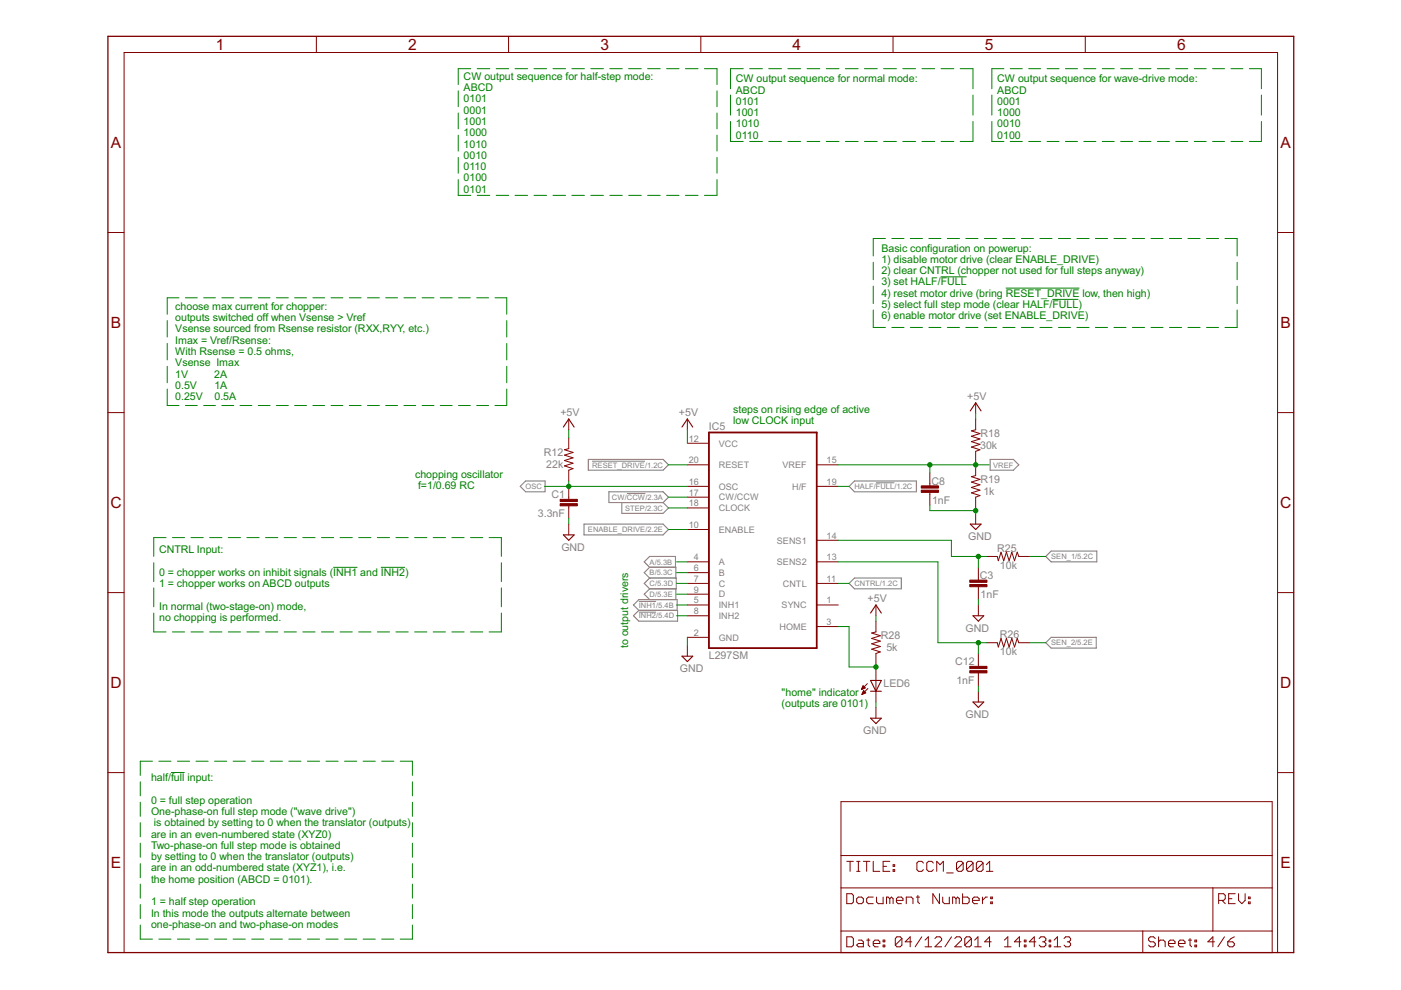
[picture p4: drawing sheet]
<svg xmlns="http://www.w3.org/2000/svg" width="297mm" height="210mm" viewBox="0 0 297 210" stroke-linecap="round" stroke-linejoin="round" font-family="sans-serif">
<g fill="none" stroke="#808080" stroke-width=".23">
<path d="M124.7 97.4h15.9l1.1 1.2-1.1 1.1h-15.9zM209.9 97.4h5l1.1 1.2-1.1 1.1h-5zM110.3 103.1l1.1-1.1h4.2v2.3h-4.2zM123.8 111.1h16.8l1.1 1.2-1.1 1.1h-16.8zM129.1 104.3h11.5l1.1 1.1-1.1 1.2h-11.5zM131.8 106.6v2.2h8.8l1.1-1.1-1.1-1.1M181.2 102h13.1v2.3h-13.1l-1.2-1.2zM221.7 118l1.2-1.2h9.6v2.3h-9.6zM135.4 129.4l-1.1-1.1 1.1-1.2h8.2v2.3M135.4 129.4h8.3v2.3h-8.3l-1.1-1.1zM137.7 124.8l-1.1 1.2 1.1 1.1M137.7 122.6h5.7v2.2h-5.7"/>
<path d="M137.7 120.3h5.6v2.3M137.7 122.6l-1.1 1.1 1.1 1.1M137.7 120.3l-1.1 1.1 1.1 1.2M137.7 120.3l-1.1-1.2 1.1-1.1h5.5v2.3M143.3 124.8v2.3M180 123.7l1.2-1.1h9.9v2.2h-9.9zM221.7 136.3l1.2-1.2h9.5v2.3h-9.5z"/>
</g>
<path d="M125.5 97.8h11.3M132.9 104.6h3.9M185.7 102.4h3.9M135.4 127.5h3.7M135.4 129.8h3.7" fill="none" stroke="#808080" stroke-width=".21"/>
<path d="M150.3 91.7h22.9v45.7h-22.9z" fill="none" stroke="#800000" stroke-width=".38"/>
<g fill="none" stroke="#800000" stroke-width=".21">
<path d="M67.1 7.7v3.4M107.8 7.7v3.4M148.6 7.7v3.4M189.3 7.7v3.4M230.1 7.7v3.4M22.9 49.3h3.4M270.9 49.3h3.4M22.9 87.5h3.4M120.6 92.8v2.3l-.9 .3 1.8 .5-1.8 .6 1.8 .6-1.8 .5 1.8 .6-1.8 .6 1.8 .6-.9 .3v2.3M120.6 88.8v2.3M145.7 98.6h4.6M145.7 94h4.6"/>
<path d="M145.7 88.8v2.3M173.2 98.6h4.5M206.9 88.8v2.3l-.9 .3 1.8 .5-1.8 .6 1.8 .6-1.8 .5 1.8 .6-1.8 .6 1.8 .6-.9 .3v2.3M206.9 85.4v2.3M206.9 98.6v2.2l-.9 .3 1.8 .5-1.8 .6 1.8 .6-1.8 .6 1.8 .5-1.8 .6 1.8 .6-.9 .3v2.3M270.9 87.5h3.4M120.6 103.1v2.8M120.6 107.3v2.7M120.6 111.1v2.3M145.7 112.3h4.6M145.7 119.1h4.6M145.7 103.1h4.6"/>
<path d="M145.7 105.4h4.6M145.7 107.7h4.6M173.2 119.1h4.5M173.2 114.6h4.5M173.2 103.1h4.5M197.1 100.3v2.7M197.1 104.4v2.7M206.9 108.8v2.3M209.1 118h2.3l.3 .9 .5-1.8 .6 1.8 .6-1.8 .6 1.8 .5-1.8 .6 1.8 .6-1.8 .3 .9h2.3M22.9 125.6h3.4M145.7 128.3h4.6M145.7 135.1h4.6"/>
<path d="M145.7 121.4h4.6M145.7 123.7h4.6M145.7 130.6h4.6M145.7 126h4.6M145.7 136.8v2.3M173.2 128.3h4.5M173.2 132.8h4.5M173.2 123.7h4.5M185.7 131.7v2.3l-.9 .2 1.8 .6-1.8 .6 1.8 .5-1.8 .6 1.8 .6-1.8 .5 1.8 .6-.9 .4v2.2M185.7 128.3v2.3M207.4 120.3v2.7M207.4 124.4v2.7"/>
<path d="M207.4 128.3v2.3M207.4 138.6v2.7M209.1 136.3h2.3l.3 .9 .5-1.8 .6 1.8 .6-1.8 .6 1.8 .5-1.8 .6 1.8 .6-1.8 .3 .9h2.3M270.9 125.6h3.4M182.7 146.1h.1M182.7 146h.4M182.8 145.9h.5M182.8 147.2h.1M182.8 145.8h.6M182.8 147.1h.4M182.9 145.7h.4M182.9 147h.5"/>
<path d="M182.9 145.6h.3M182.9 146.9h.6M182.9 145.5h.2M183 146.7h.4M183 145.4l.4 .5-.8 .3zM183 146.6h.3M183 146.5h.2M183.1 146.4l-.3 .8M183.1 146.4l.5 .5-.8 .3M183.1 146.4h.1M183.9 144.9l-1.3 1.3M184 146l-1.2 1.2"/>
<path d="M185.7 142v6.8M185.7 150v2.3M207.4 142.7v2.7M207.4 146.6v2.2M22.9 163.8h3.4M178.3 170h91.4v32h-91.4zM270.9 163.8h3.4M178.3 188.3h91.4M178.3 197.4h91.4M178.3 181.4h91.4M179.5 189.5h1.1l.3 .3v1.4l-.3 .4h-1.1zM179.5 198.6h1.1l.3 .4v1.4l-.3 .3h-1.1z"/>
<path d="M179.5 182.6h1.4M180.2 182.6v2.1M181.6 190.5l.4-.3h.7l.3 .3v.7l-.3 .4h-.7l-.4-.4zM181.6 182.6h.7M181.6 184.7h.7M182 199.3h.7l.3 .4v1h-1l-.4-.3 .4-.4h1M182 182.6v2.1M183 182.6h1.4M183.7 199.3h.7M183.7 182.6v2.1M184.1 199v1.4l.3 .3M185.1 182.6v2.1h1.4"/>
<path d="M185.1 190.2h-1l-.4 .3v.7l.4 .4h1M185.8 190.2v1l.4 .4h1v-1.4M187.2 199.3h.4v.4h-.4zM187.2 183.7h.8M188.7 190.5l.3-.3 .4 .3v1.1M188.7 182.6h-1.5v2.1h1.5M188.7 190.5l-.4-.3h-.3v1.4M188.7 190.5v1.1M189.4 183.3h.3v.4h-.3zM189.4 184.4h.3v.3h-.3zM190.1 190.9h1.4v-.4l-.4-.3h-.7l-.3 .3v.7l.3 .4h.7M191.2 199v1.4l-.3 .3h-.7l-.4-.3"/>
<path d="M191.2 199l-.3-.4h-.7l-.4 .4v1.4M191.2 199l-1.4 1.4M192.2 191.6v-1.4h1l.4 .3v1.1M193.3 199.7h-1.4l1.1-1.1v2.1M194.3 190.2h.7M194.6 189.8v1.4l.4 .4M195.4 198.6l-1.4 2.1M195.8 183l-.4-.4h-.7l-.3 .4v1.4l.3 .3h.7l.4-.3M196.1 199.3l.7-.7v2.1M197.9 183l-.4-.4h-.7l-.3 .4v1.4l.3 .3h.7l.4-.3M198.2 199l.4-.4h.7l.3 .4v.3l-1.4 1.4h1.4M198.6 184.7v-2.1l.7 .7 .7-.7v2.1"/>
<path d="M199.2 189.5v2.1l-1.4-2.1v2.1M199.9 190.2v1l.3 .4h1.1v-1.4M200.7 185.1h1.4M201.7 198.6l-1.4 2.1M202.4 199l.4-.4h.7l.4 .4v.3l-1.5 1.4h1.5M202.7 190.5l-.4-.3h-.3v1.4M202.7 190.5v1.1M202.7 190.5l.3-.3 .4 .3v1.1M204.1 189.5v2.1h1l.4-.4v-.7l-.4-.3h-1M204.2 183l-.3-.4h-.7l-.4 .4v1.4M204.2 183v1.4l-.3 .3h-.7l-.4-.3M204.2 183l-1.4 1.4"/>
<path d="M206 199v1.4l-.4 .3h-.7l-.3-.3M206 199l-.4-.4h-.7l-.3 .4v1.4M206 199l-1.4 1.4M206.2 190.9h1.4v-.4l-.4-.3h-.7l-.3 .3v.7l.3 .4h.7M206.3 183l-.3-.4h-.7l-.4 .4v1.4M206.3 183v1.4l-.3 .3h-.7l-.4-.3M206.3 183l-1.4 1.4M206.7 199.3l.6-.7v2.1M208.3 190.2v1.4M208.4 183l-.3-.4h-.7l-.4 .4v1.4M208.4 183v1.4l-.3 .3h-.7l-.4-.3M208.4 183l-1.4 1.4"/>
<path d="M209.1 184.7h1.4M209.1 183.3l.7-.7v2.1M209.3 190.2h-.3l-.7 .7M210.1 191.2h.3v.4h-.3zM210.1 190.2h.3v.3h-.3zM210.2 199.7h-1.4l1-1.1v2.1M213 199.3l.7-.7v2.1M216.5 199.7h-1.4l1-1.1v2.1M217.2 199.3h.3v.4h-.3zM219.6 199.7h-1.4l1.1-1.1v2.1M220.3 199l.4-.4h.7l.3 .4v.3l-.3 .4M221 199.7h.4"/>
<path d="M221.4 199.7l.3 .3v.4l-.3 .3h-.7l-.4-.3M222.4 199.3h.4v.4h-.4zM223.5 199.3l.7-.7v2.1M225.6 199l.4-.4h.7l.3 .4v.3l-.3 .4M226.3 199.7h.4M226.7 199.7l.3 .3v.4l-.3 .3h-.7l-.4-.3M242.3 197.4v4.6M244.9 199l-.3-.4h-.7l-.4 .4v.3l.4 .4h.7l.3 .3v.4l-.3 .3h-.7l-.4-.3M245.6 199.7l.4-.4h.7l.3 .4v1M245.6 198.6v2.1M251.9 199.3h.7M252.3 199v1.4l.3 .3"/>
<path d="M253.3 199.3h.4v.4h-.4zM257.2 188.3v9.1M257.5 199.7h-1.4l1.1-1.1v2.1M258.4 190.9h1l.4-.4v-.7l-.4-.3h-1v2.1M259.1 190.9l.7 .7M259.6 198.6l-1.4 2.1M260.3 199.7h1.1l.3 .3v.4l-.3 .3h-.7l-.4-.3zM260.5 190.5h.7M261.7 198.6l-.7 .4-.7 .7M261.9 189.5h-1.4v2.1h1.4M262.6 189.5v1.4l.7 .7 .7-.7v-1.4M264.7 191.2h.3v.4h-.3z"/>
<path d="M264.7 190.2h.3v.3h-.3zM26.3 202v-190.9h244.6v190.9M185.1 200h1.4v-.3l-.3-.4h-.7l-.4 .4v.7l.4 .3h.7M187.2 200.4h.4v.3h-.4zM196.1 200.7h1.4M206.7 200.7h1.3M213 200.7h1.4M217.2 200.4h.3v.3h-.3zM222.4 200.4h.4v.3h-.4zM223.5 200.7h1.4M247.7 200h1.4v-.3l-.3-.4h-.7l-.4 .4v.7l.4 .3h.7M249.9 200h1.3v-.3l-.3-.4h-.7l-.3 .4v.7l.3 .3h.7"/>
<path d="M253.3 200.4h.4v.3h-.4z"/>
</g>
<path d="M119.4 90.6l1.2-1.8 1.1 1.8M144.6 90.6l1.1-1.8 1.2 1.8M205.7 87.1l1.2-1.7 1.1 1.7M119.4 113.4h2.3l-1.1 1.2zM205.7 111.1h2.3l-1.1 1.2zM144.6 139.1h2.3l-1.2 1.2zM184.6 130l1.1-1.7 1.2 1.7M206.3 130.6h2.3l-1.2 1.1zM184.6 144.3h2.3l-1.2 2.3zM184.6 146.6h2.3M184.6 152.3h2.3l-1.2 1.1zM206.3 148.8h2.3l-1.2 1.2z" fill="none" stroke="#800000" stroke-width=".23"/>
<g fill="#800000" stroke="#800000" stroke-width=".21">
<path d="M118.8 106.8h3.6v.5h-3.6z"/>
<path d="M118.8 105.9h3.6v.4h-3.6z"/>
<path d="M195.3 103.9h3.7v.5h-3.7z"/>
<path d="M195.3 103h3.7v.5h-3.7z"/>
<path d="M205.6 123.9h3.7v.5h-3.7z"/>
<path d="M205.6 123h3.7v.5h-3.7z"/>
<path d="M205.6 142.2h3.7v.5h-3.7z"/>
<path d="M205.6 141.3h3.7v.5h-3.7z"/>
</g>
<path d="M22.9 7.7h251.4v194.3h-251.4z" fill="none" stroke="#800000" stroke-width=".28"/>
<g fill="none" stroke="#008000" stroke-width=".21">
<path d="M97.2 19.3v3.3M99.8 14.6h-2.6v3.3M101.2 14.6h2.6M105.2 14.6h2.7M109.2 14.6h2.7M113.2 14.6h2.7M117.2 14.6h2.7M121.2 14.6h2.7M125.3 14.6h2.6M129.3 14.6h2.6M133.3 14.6h2.7M137.3 14.6h2.7"/>
<path d="M141.3 14.6h2.7M145.3 14.6h2.7M149.4 14.6h2.6v3.3M152 19.3v3.3M157.6 14.6h-2.7v4.2M158.9 14.6h2.7M163 14.6h2.7M167 14.6h2.8M171.1 14.6h2.7M175.2 14.6h2.7M179.2 14.6h2.7M183.3 14.6h2.7"/>
<path d="M187.3 14.6h2.8M191.4 14.6h2.7M195.5 14.6h2.7M199.5 14.6h2.7M203.6 14.6h2.7v4.2M212.9 14.6h-2.6v4.2M214.2 14.6h2.5M218.1 14.6h2.5M222 14.6h2.5M225.9 14.6h2.6M229.8 14.6h2.5M233.7 14.6h2.5"/>
<path d="M237.6 14.6h2.5M241.5 14.6h2.5M245.4 14.6h2.5M249.3 14.6h2.5M253.2 14.6h2.5M257.1 14.6h2.5M261 14.6h2.5M264.9 14.6h2.5v4.2M97.2 38.1v3.3h2.6M97.2 24v3.3M97.2 28.7v3.3M97.2 33.4v3.3"/>
<path d="M152 24v3.3M152 28.7v3.3M152 33.4v3.3M152 38.1v3.3h-2.6M154.9 25.8v4.2h2.7M154.9 20.2v4.2M158.9 30h2.7M163 30h2.7M167 30h2.8M171.1 30h2.7M175.2 30h2.7M179.2 30h2.7"/>
<path d="M183.3 30h2.7M187.3 30h2.8M191.4 30h2.7M195.5 30h2.7M199.5 30h2.7M206.3 20.2v4.2M206.3 25.8v4.2h-2.7M210.3 25.8v4.2h2.6M210.3 20.2v4.2M214.2 30h2.5M218.1 30h2.5M222 30h2.5"/>
<path d="M225.9 30h2.6M229.8 30h2.5M233.7 30h2.5M237.6 30h2.5M241.5 30h2.5M245.4 30h2.5M249.3 30h2.5M253.2 30h2.5M257.1 30h2.5M261 30h2.5M267.4 25.8v4.2h-2.5M267.4 20.2v4.2"/>
<path d="M101.2 41.4h2.6M105.2 41.4h2.7M109.2 41.4h2.7M113.2 41.4h2.7M117.2 41.4h2.7M121.2 41.4h2.7M125.3 41.4h2.6M129.3 41.4h2.6M133.3 41.4h2.7M137.3 41.4h2.7M141.3 41.4h2.7M145.3 41.4h2.7"/>
<path d="M185.1 55.6v3.7M187.7 50.6h-2.6v3.7M189.1 50.6h2.6M193 50.6h2.6M196.9 50.6h2.6M199.4 58.7h5.5M200.9 50.6h2.5M204.8 50.6h2.5M208.7 50.6h2.6M212.6 50.6h2.6M216.6 50.6h2.5M220.5 50.6h2.6"/>
<path d="M224.4 50.6h2.6M228.3 50.6h2.6M232.2 50.6h2.6M236.2 50.6h2.5M240.1 50.6h2.6M244 50.6h2.6M247.9 50.6h2.6M251.9 50.6h2.5M255.8 50.6h2.6M259.7 50.6h2.6v3.7M262.3 55.6v3.7M35.5 68v3.5"/>
<path d="M35.5 72.8v3.5M35.5 77.7v3.5M38 63.1h-2.5v3.5M39.3 63.1h2.5M43.2 63.1h2.5M47 63.1h2.6M50.9 63.1h2.5M54.8 63.1h2.5M58.6 63.1h2.5M62.5 63.1h2.5M66.3 63.1h2.5M70.2 63.1h2.5"/>
<path d="M74.1 63.1h2.5M77.9 63.1h2.5M81.8 63.1h2.5M85.6 63.1h2.5M89.5 63.1h2.5M93.3 63.1h2.6M97.2 63.1h2.5M101.1 63.1h2.5M104.9 63.1h2.5v3.5M107.4 68v3.5M107.4 72.8v3.5M107.4 77.7v3.5"/>
<path d="M185.1 65.7v3.7h2.6M185.1 60.7v3.7M189.1 69.4h2.6M193 69.4h2.6M196.9 69.4h2.6M200.9 69.4h2.5M204.8 69.4h2.5M208.7 69.4h2.6M212.6 69.4h2.6M213.2 61.1h15.7M216.6 69.4h2.5M220.5 69.4h2.6"/>
<path d="M223.1 63.5h5.5M224.4 69.4h2.6M228.3 69.4h2.6M232.2 69.4h2.6M236.2 69.4h2.5M240.1 69.4h2.6M244 69.4h2.6M247.9 69.4h2.6M251.9 69.4h2.5M255.8 69.4h2.6M262.3 60.7v3.7M262.3 65.7v3.7h-2.6"/>
<path d="M35.5 82.5v3.5h2.5M39.3 86h2.5M43.2 86h2.5M47 86h2.6M50.9 86h2.5M54.8 86h2.5M58.6 86h2.5M62.5 86h2.5M66.3 86h2.5M70.2 86h2.5M74.1 86h2.5M77.9 86h2.5"/>
<path d="M81.8 86h2.5M85.6 86h2.5M89.5 86h2.5M93.3 86h2.6M97.2 86h2.5M101.1 86h2.5M107.4 82.5v3.5h-2.5M120.6 91.1v1.7M141.7 98.6h4M145.7 91.1v2.9M177.7 98.6h32M197.1 98.6v1.7"/>
<path d="M206.9 87.7v1.1M206.9 98v.6M32.6 119.3v4M35.2 114h-2.6v4M36.6 114h2.5M40.5 114h2.6M44.4 114h2.7M48.4 114h2.6M52.3 114h2.6M56.3 114h2.6M60.2 114h2.6M64.2 114h2.6"/>
<path d="M68.2 114h2.5M72.1 114h2.6M76.1 114h2.6M80 114h2.6M83.9 114h2.7M87.9 114h2.6M91.8 114h2.6M95.8 114h2.6M99.8 114h2.6M103.7 114h2.6v4M106.3 119.3v4M115.4 103.1h30.3"/>
<path d="M120.6 102v1.1M120.6 110v1.1M141.7 105.4h4M141.7 112.3h4M141.7 107.7h4M143.4 119.1h2.3M177.7 103.1h2.3M177.7 114.6h24v3.4h7.4M177.7 119.1h21.2v17.2h10.2M197.1 107.1v1.2h9.8M206.9 107.7v1.1M207.4 118v2.3"/>
<path d="M218.3 118h3.4M32.6 130v4h2.6M32.6 124.7v4M36.6 134h2.5M40.5 134h2.6M44.4 134h2.7M48.4 134h2.6M52.3 134h2.6M56.3 134h2.6M60.2 134h2.6M64.2 134h2.6M68.2 134h2.5"/>
<path d="M70.7 120.3h5.1M72.1 134h2.6M76.1 134h2.6M80 134h2.6M80.8 120.3h5.1M83.9 134h2.7M87.9 134h2.6M91.8 134h2.6M95.8 134h2.6M99.8 134h2.6M106.3 124.7v4M106.3 130v4h-2.6"/>
<path d="M143.4 128.3h2.3M143.4 130.6h2.3M143.4 126h2.3M143.4 123.7h2.3M143.4 121.4h2.3M145.7 135.1v1.7M177.7 132.8h2.3v8.6h5.7M177.7 123.7h2.3M185.7 130.6v1.1M207.4 127.1v1.2M207.4 136.3v2.3M218.3 136.3h3.4"/>
<path d="M185.7 140.8v1.2M185.7 148.8v1.2M207.4 145.4v1.2M29.7 165.8v2.9M29.7 170.1v3M29.7 174.4v3M29.7 178.8v3M32.3 161.4h-2.6v3M33.7 161.4h2.6M36.3 163.8h2.8M37.6 161.4h2.6M41.6 161.4h2.5"/>
<path d="M45.5 161.4h2.6M49.4 161.4h2.6M53.4 161.4h2.5M57.3 161.4h2.6M61.2 161.4h2.6M65.2 161.4h2.6M69.1 161.4h2.6M73 161.4h2.6M77 161.4h2.6M80.9 161.4h2.6M84.9 161.4h2.5v3M87.4 165.8v2.9"/>
<path d="M87.4 170.1v3M87.4 174.4v3M87.4 178.8v3M29.7 196.1v3h2.6M29.7 183.1v3M29.7 187.5v2.9M29.7 191.8v3M33.7 199.1h2.6M37.6 199.1h2.6M41.6 199.1h2.5M45.5 199.1h2.6M49.4 199.1h2.6"/>
<path d="M53.4 199.1h2.5M57.3 199.1h2.6M61.2 199.1h2.6M65.2 199.1h2.6M69.1 199.1h2.6M73 199.1h2.6M77 199.1h2.6M80.9 199.1h2.6M87.4 183.1v3M87.4 187.5v2.9M87.4 191.8v3M87.4 196.1v3h-2.5"/>
</g>
<g fill="#008000" stroke="#008000" stroke-width=".21">
<circle cx="206.9" cy="108.3" r=".47"/>
<circle cx="120.6" cy="103.1" r=".47"/>
<circle cx="206.9" cy="98.6" r=".47"/>
<circle cx="197.1" cy="98.6" r=".47"/>
<circle cx="207.4" cy="118" r=".47"/>
<circle cx="185.7" cy="141.4" r=".47"/>
<circle cx="207.4" cy="136.3" r=".47"/>
</g>
<g font-size="3.7" fill="#800000">
<text x="45.8" y="10.6">1</text>
<text x="86.5" y="10.6">2</text>
<text x="127.3" y="10.6">3</text>
<text x="168.1" y="10.6">4</text>
<text x="208.8" y="10.6">5</text>
<text x="249.6" y="10.6">6</text>
<text x="23.5" y="31.4">A</text>
<text x="271.5" y="31.4">A</text>
<text x="23.5" y="69.6">B</text>
<text x="271.5" y="69.6">B</text>
<text x="23.4" y="107.7">C</text>
<text x="271.4" y="107.7">C</text>
<text x="23.4" y="145.9">D</text>
<text x="271.4" y="145.9">D</text>
<text x="23.5" y="184.1">E</text>
<text x="271.5" y="184.1">E</text>
</g>
<g font-size="2.5" fill="#008000">
<text x="98.3" y="16.9">CW output sequence for half-step mode:</text>
<text x="156" y="17.5">CW output sequence for normal mode:</text>
<text x="211.4" y="17.5">CW output sequence for wave-drive mode:</text>
<text x="98.3" y="19.3">ABCD</text>
<text x="98.3" y="21.7">0101</text>
<text x="156" y="19.9">ABCD</text>
<text x="156" y="22.2">0101</text>
<text x="211.4" y="19.9">ABCD</text>
<text x="211.4" y="22.2">0001</text>
<text x="98.3" y="24.1">0001</text>
<text x="98.3" y="26.5">1001</text>
<text x="98.3" y="28.9">1000</text>
<text x="156" y="24.6">1001</text>
<text x="156" y="27">1010</text>
<text x="156" y="29.4">0110</text>
<text x="211.4" y="24.6">1000</text>
<text x="211.4" y="27">0010</text>
<text x="211.4" y="29.4">0100</text>
<text x="98.3" y="31.3">1010</text>
<text x="98.3" y="33.7">0010</text>
<text x="98.3" y="36.1">0110</text>
<text x="98.3" y="38.5">0100</text>
<text x="98.3" y="40.9">0101</text>
<text x="186.9" y="53.4">Basic configuration on powerup:</text>
<text x="186.9" y="55.7">1) disable motor drive (clear ENABLE_DRIVE)</text>
<text x="186.9" y="58.1">2) clear CNTRL (chopper not used for full steps anyway)</text>
<text x="37.2" y="65.7">choose max current for chopper:</text>
<text x="186.9" y="60.5">3) set HALF/FULL</text>
<text x="186.9" y="62.9">4) reset motor drive (bring RESET_DRIVE low, then high)</text>
<text x="186.9" y="65.3">5) select full step mode (clear HALF/FULL)</text>
<text x="37.2" y="68.1">outputs switched off when Vsense &gt; Vref</text>
<text x="37.2" y="70.5">Vsense sourced from Rsense resistor (RXX,RYY, etc.)</text>
<text x="186.9" y="67.7">6) enable motor drive (set ENABLE_DRIVE)</text>
<text x="37.2" y="72.9">Imax = Vref/Rsense:</text>
<text x="37.2" y="75.3">With Rsense = 0.5 ohms,</text>
<text x="37.2" y="77.7">Vsense Imax</text>
<text x="37.2" y="80.1">1V</text>
<text x="37.2" y="82.5">0.5V</text>
<text x="45.4" y="80.1">2A</text>
<text x="45.5" y="82.5">1A</text>
<text x="37.2" y="84.8">0.25V</text>
<text x="45.5" y="84.8">0.5A</text>
<text x="155.4" y="87.6">steps on rising edge of active</text>
<text x="155.4" y="90">low CLOCK input</text>
<text x="88" y="101.3">chopping oscillator</text>
<text x="88.6" y="103.7">f=1/0.69 RC</text>
<text x="33.7" y="117.3">CNTRL Input:</text>
<text x="33.7" y="122.1">0 = chopper works on inhibit signals (INH1 and INH2)</text>
<text x="33.7" y="124.5">1 = chopper works on ABCD outputs</text>
<text x="33.7" y="129.3">In normal (two-stage-on) mode,</text>
<text x="33.7" y="131.7">no chopping is performed.</text>
<text x="133.2" y="137.4" transform="rotate(-90 133.2 137.4)">to output drivers</text>
<text x="165.7" y="147.6">&quot;home&quot; indicator</text>
<text x="165.7" y="150">(outputs are 0101)</text>
<text x="32" y="165.6">half/full input:</text>
<text x="32" y="170.4">0 = full step operation</text>
<text x="32" y="172.8">One-phase-on full step mode (&quot;wave drive&quot;)</text>
<text x="32" y="177.6">are in an even-numbered state (XYZ0)</text>
<text x="32" y="180">Two-phase-on full step mode is obtained</text>
<text x="32.6" y="175.2">is obtained by setting to 0 when the translator (outputs)</text>
<text x="32" y="182.4">by setting to 0 when the translator (outputs)</text>
<text x="32" y="184.8">are in an odd-numbered state (XYZ1), i.e.</text>
<text x="32" y="187.2">the home position (ABCD = 0101).</text>
<text x="32" y="191.9">1 = half step operation</text>
<text x="32" y="194.3">In this mode the outputs alternate between</text>
<text x="32" y="196.7">one-phase-on and two-phase-on modes</text>
</g>
<g font-size="2.5" fill="#808080">
<text x="118.8" y="88.2">+5V</text>
<text x="144" y="88.2">+5V</text>
<text x="205.1" y="84.7">+5V</text>
<text x="150.3" y="91.1">IC5</text>
<text x="207.8" y="95.2">30k</text>
<text x="207.9" y="92.6">R18</text>
<text x="115.3" y="96.6">R12</text>
<text x="115.8" y="99.2">22k</text>
<text x="116.9" y="105.7">C1</text>
<text x="197.5" y="102.8">C8</text>
<text x="197.6" y="106.8">1nF</text>
<text x="207.9" y="102.4">R19</text>
<text x="208.5" y="105">1k</text>
<text x="114.1" y="109.7">3.3nF</text>
<text x="119" y="116.8">GND</text>
<text x="205.3" y="114.6">GND</text>
<text x="211.4" y="116.9">R25</text>
<text x="207.8" y="122.8">C3</text>
<text x="212" y="120.6">10k</text>
<text x="183.9" y="127.6">+5V</text>
<text x="207.9" y="126.8">1nF</text>
<text x="186.7" y="135.5">R28</text>
<text x="204.7" y="134">GND</text>
<text x="212" y="135.2">R26</text>
<text x="144.2" y="142.6">GND</text>
<text x="150.3" y="139.7">L297SM</text>
<text x="187.9" y="138.1">5k</text>
<text x="202.5" y="141.1">C12</text>
<text x="212" y="138.9">10k</text>
<text x="187.3" y="145.8">LED6</text>
<text x="202.8" y="145.1">1nF</text>
<text x="183" y="155.7">GND</text>
<text x="204.7" y="152.3">GND</text>
</g>
<g font-size="2.1" fill="#808080">
<text x="146" y="93.7">12</text>
<text x="152.4" y="94.7">VCC</text>
<text x="146" y="98.2">20</text>
<text x="152.4" y="99.2">RESET</text>
<text x="165.9" y="99.2">VREF</text>
<text x="175.3" y="98.2">15</text>
<text x="146" y="102.8">16</text>
<text x="146" y="105.1">17</text>
<text x="146" y="107.4">18</text>
<text x="152.4" y="103.8">OSC</text>
<text x="152.4" y="106.1">CW/CCW</text>
<text x="167.9" y="103.8">H/F</text>
<text x="175.3" y="102.8">19</text>
<text x="146" y="111.9">10</text>
<text x="152.4" y="113">ENABLE</text>
<text x="152.4" y="108.4">CLOCK</text>
<text x="147.1" y="118.8">4</text>
<text x="152.4" y="119.8">A</text>
<text x="164.7" y="119.8">SENS2</text>
<text x="164.7" y="115.2">SENS1</text>
<text x="175.3" y="118.8">13</text>
<text x="175.3" y="114.2">14</text>
<text x="147.1" y="121.1">6</text>
<text x="147.1" y="123.4">7</text>
<text x="147.1" y="125.7">9</text>
<text x="152.4" y="122.1">B</text>
<text x="152.4" y="124.4">C</text>
<text x="166" y="124.4">CNTL</text>
<text x="175.3" y="123.4">11</text>
<text x="147.1" y="127.9">5</text>
<text x="147.1" y="130.2">8</text>
<text x="152.4" y="129">INH1</text>
<text x="152.4" y="131.2">INH2</text>
<text x="152.4" y="126.7">D</text>
<text x="165.7" y="129">SYNC</text>
<text x="175.3" y="127.9">1</text>
<text x="147.1" y="134.8">2</text>
<text x="152.4" y="135.8">GND</text>
<text x="165.3" y="133.5">HOME</text>
<text x="175.3" y="132.5">3</text>
</g>
<g font-size="1.8" fill="#808080">
<text x="125.5" y="99.1">RESET_DRIVE/1.2C</text>
<text x="210.6" y="99.1">VREF</text>
<text x="111.4" y="103.7">OSC</text>
<text x="129.7" y="106">CW/CCW/2.3A</text>
<text x="181.2" y="103.7">HALF/FULL/1.2C</text>
<text x="124.6" y="112.8">ENABLE_DRIVE/2.2E</text>
<text x="132.5" y="108.3">STEP/2.3C</text>
<text x="137.7" y="119.7">A/5.3B</text>
<text x="222.9" y="118.6">SEN_1/5.2C</text>
<text x="137.7" y="124.3">C/5.3D</text>
<text x="137.7" y="122">B/5.3C</text>
<text x="181.2" y="124.3">CNTRL/1.2C</text>
<text x="135.4" y="128.8">INH1/5.4B</text>
<text x="135.4" y="131.1">INH2/5.4D</text>
<text x="137.7" y="126.6">D/5.3E</text>
<text x="222.9" y="136.8">SEN_2/5.2E</text>
</g>
</svg>
